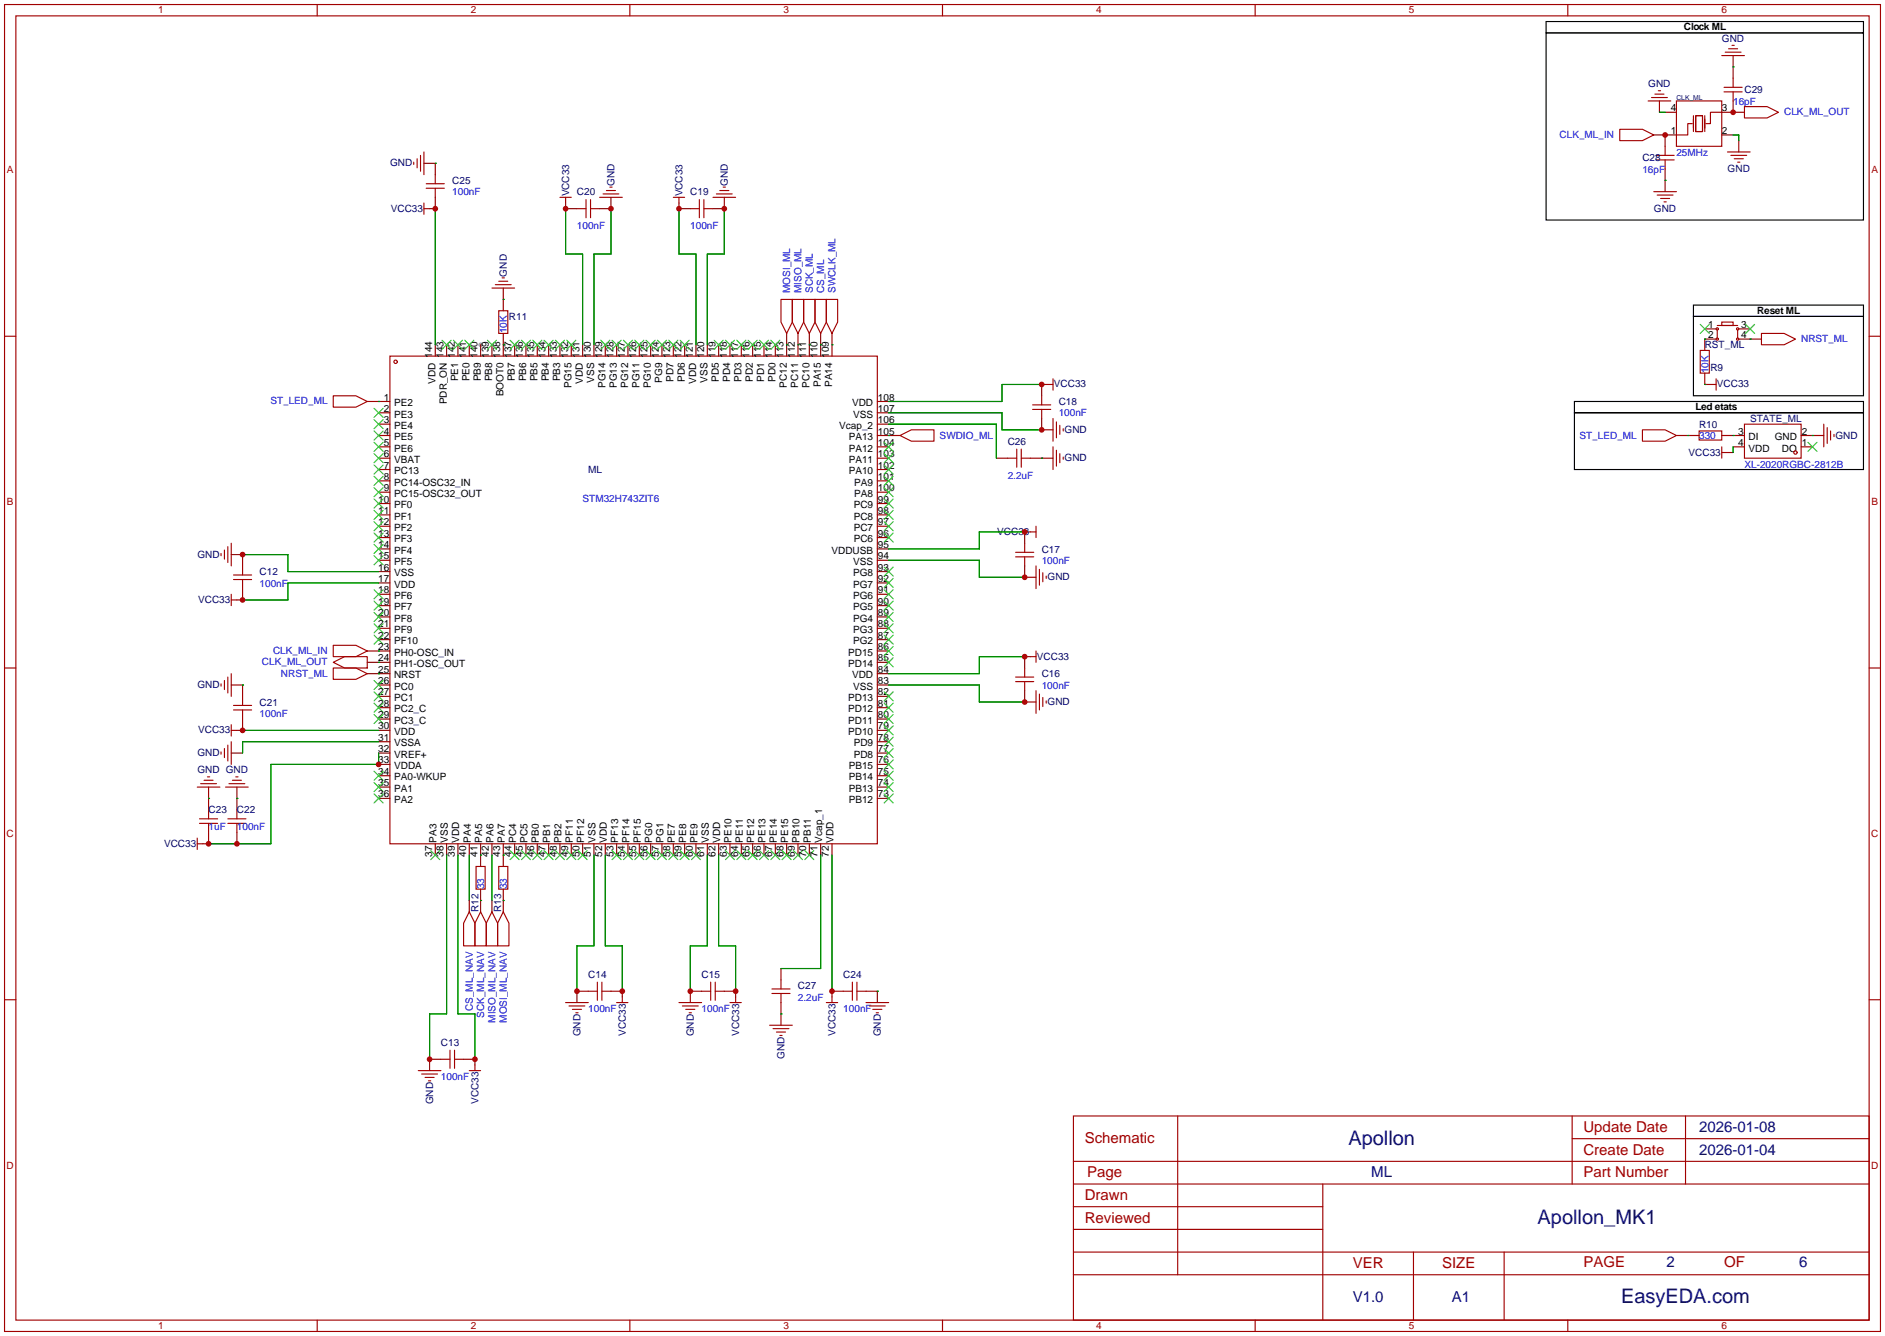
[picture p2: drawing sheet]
<svg xmlns="http://www.w3.org/2000/svg" width="422mm" height="299mm" viewBox="0 0 422 299" stroke-linecap="round" stroke-linejoin="round" font-family="sans-serif">
<circle cx="107.7" cy="77.2" r=".51" fill="#999"/>
<g fill="none" stroke="#a10000" stroke-width=".25">
<path d="M1 1h420.4v297.2h-420.4zM3.6 3.6h415.2v292.1h-415.2zM71.1 1v2.6M141.1 1v2.6M211.2 1v2.6M281.3 1v2.6M351.3 1v2.6M385.8 12.4h5.1M386.3 19.6h4.1M386.6 11.7h3.5M387.3 10.9h2.1M388.1 10.2h.5"/>
<path d="M388.4 17.5v2.1M92.7 36.3v.5M93.5 35.6v2M94.2 34.8v3.6M95 34v5.1M97.5 39.1v2M363 29h5l2.6 1.2-2.6 1.3h-5zM369.3 22.6h5.1M370.1 21.8h3.5M370.8 21.1h2.1M371.1 35.8h4.1M371.1 34.8h4.1"/>
<path d="M371.6 20.3h.5M373.1 32.8v2M373.1 35.8v2M375.7 22.6h10.1v10.2h-10.1zM379.2 27.7h-1v2.5h-2.5M379.5 25.9v3.6M380 25.9h1.5v3.6h-1.5zM382 25.9v3.6M385.8 25.1h-2.5v2.6h-1M386.3 20.6h4.1M387.1 34h5.1M387.9 34.8h3.5"/>
<path d="M388.4 20.6v2M388.6 35.6h2.1M389.4 36.3h.5M390.9 23.9h5.1l2.5 1.2-2.5 1.3h-5.1zM95 46.7h1.3M95 45.5v2.5M95.5 41.1h4.1M95.5 42.2h4.1M97.5 42.2v2M125.5 44.2h2.5M126.7 44.2v1.3M129.3 46.7h2"/>
<path d="M131.3 44.7v4.1M132.3 46.7h2.1M132.3 44.7v4.1M134.4 44.2h5M135.1 43.4h3.6M135.9 42.7h2M136.7 41.9h.5M150.9 44.2h2.5M152.1 44.2v1.3M154.7 46.7h2M156.7 44.7v4.1M157.7 44.7v4.1"/>
<path d="M157.7 46.7h2.1M159.8 44.2h5M160.5 43.4h3.6M161.3 42.7h2M162.1 41.9h.5M370.6 42.9h5.1M371.3 43.7h3.6M372.1 44.5h2M372.9 45.2h.5M1 75.3h2.6M87.4 79.8h109.2v109.2h-109.2zM110.2 64.5h5.1"/>
<path d="M111 63.8h3.6M111.8 69.6h2v5.1h-2zM111.8 63h2M112.5 62.2h.5M175 67.1h2.5v5l-1.2 2.6-1.3-2.6zM177.5 67.1h2.6v5l-1.3 2.6-1.3-2.6zM180.1 67.1h2.5v5l-1.2 2.6-1.3-2.6zM182.6 67.1h2.6v5l-1.3 2.6-1.3-2.6zM185.2 67.1h2.5v5l-1.3 2.6-1.2-2.6zM381 78.5h2v5.1h-2zM384.8 72.9h4.6M384.8 73.9v1.8"/>
<path d="M385.8 72.1h2.6v.8h-2.6zM389.4 73.9v1.8M394.7 74.7h5.1l2.5 1.2-2.5 1.3h-5.1zM418.8 75.3h2.6M74.7 88.6h5.1l2.5 1.3-2.5 1.3h-5.1zM201.7 97.5l2.5-1.2h5.1v2.5h-5.1zM231.4 91.7h4.1M231.4 90.7h4.1M233.4 88.6v2.1M233.4 91.7v2M234.7 86.1h1.3M236 84.8v2.6"/>
<path d="M236 93.7v5.1M236.7 94.5v3.5M237.5 95.2v2.1M238.3 96v.5M368 96.3h5.1l2.6 1.2-2.6 1.3h-5.1zM380.7 96.5h5.1v2.1h-5.1zM383.3 86.1h1.3M384.6 84.8v2.6M390.9 95h12.7v7.6h-12.7zM408.7 95v5.1M409.4 95.8v3.5M410.2 96.5v2.1"/>
<path d="M411 97.3v.5M225.8 102.6h2M227.8 100.6v4M228.9 100.6v4M228.9 102.6h2M230.9 119.1h1.3M232.2 117.9v2.5M236 100.1v5.1M236.7 100.8v3.6M237.5 101.6v2M238.3 102.4v.5M385.8 100.1v2.5"/>
<path d="M385.8 101.3h1.3M49.5 124v.5M50.3 123.2v2M51.1 122.4v3.6M51.8 121.7v5M51.8 133.1v2.5M51.8 134.4h1.3M52.3 128.8h4.1M52.3 129.8h4.1M54.4 126.7v2.1M54.4 129.8v2M227.6 124.7h4"/>
<path d="M227.6 123.7h4M229.6 121.7v2M229.6 124.7v2M232.2 126.7v5.1M232.9 127.5v3.6M233.7 128.3v2M234.4 129v.5M1 149.6h2.6M49.5 153.2v.5M50.3 152.4v2M51.1 151.6v3.6M51.8 150.9v5.1"/>
<path d="M52.3 158h4.1M52.3 159h4.1M54.4 156v2M54.4 159v2M74.7 144.5h5.1l2.5 1.3-2.5 1.3h-5.1zM74.7 148.3l2.5-1.2h5.1v2.5h-5.1zM74.7 149.6h5.1l2.5 1.3-2.5 1.2h-5.1zM227.6 152.7h4M227.6 151.6h4M229.6 149.6v2M229.6 152.7v2M230.9 147.1h1.3"/>
<path d="M232.2 145.8v2.5M232.2 154.7v5.1M232.9 155.4v3.6M233.7 156.2v2M234.4 157v.5M418.8 149.6h2.6M44.2 176.3h5.1M45 175.5h3.5M45.7 174.8h2.1M46.5 174h.5M49.5 168.4v.5M50.3 167.6v2.1"/>
<path d="M50.5 176.3h5.1M51.1 166.9v3.5M51.3 175.5h3.6M51.8 162.3v2.5M51.8 166.1v5.1M51.8 163.6h1.3M52.1 174.8h2M52.8 174h.5M44.2 187.7v2.5M44.2 189h1.3M44.7 184.4h4.1M44.7 183.4h4.1"/>
<path d="M46.7 181.4v2M46.7 184.4v2M51.1 184.4h4M51.1 183.4h4M53.1 181.4v2M53.1 184.4v2M106.7 194.1h2v5h-2zM111.8 194.1h2v5h-2zM105.2 204.2l1.2 2.6v5h-2.5v-5zM107.7 204.2l1.3 2.6v5h-2.6v-5zM110.2 204.2l1.3 2.6v5h-2.5v-5zM112.8 204.2l1.2 2.6v5h-2.5v-5z"/>
<path d="M133.9 220v4M134.9 220v4M159.3 220v4M160.3 220v4M175 219.5v2M191 220v4M192 220v4M1 223.9h2.6M93.7 239.8h5.1M98.8 237.2h2M100.8 235.2v4.1M101.9 237.2h2"/>
<path d="M101.9 235.2v4.1M105.2 239.8h2.5M106.4 238.5v1.3M126.7 224.5h5.1M127.5 225.3h3.6M128.3 226.1h2M129 226.8h.5M131.8 222h2.1M134.9 222h2M138.2 224.5h2.5M139.4 223.3v1.2M152.1 224.5h5.1"/>
<path d="M152.9 225.3h3.6M153.7 226.1h2M154.4 226.8h.5M157.2 222h2.1M160.3 222h2M163.6 224.5h2.5M164.8 223.3v1.2M172.5 229.6h5M173 222.5h4M173 221.5h4M173.2 230.4h3.6M174 231.1h2"/>
<path d="M174.8 231.9h.5M175 222.5v2M185.2 224.5h2.5M186.4 223.3v1.2M189 222h2M192 222h2.1M194.1 224.5h5M194.8 225.3h3.6M195.6 226.1h2M196.3 226.8h.5M418.8 223.9h2.6M94.5 240.5h3.5"/>
<path d="M95.2 241.3h2.1M96 242.1h.5M240.5 249.9h178.3v45.8h-178.3zM263.9 249.9v35.6M352.3 249.9v15.3M352.3 255h66.5M377.7 249.9v15.3M240.5 270.3h55.9M240.5 265.2h178.3M240.5 275.3h55.9M240.5 260.1h178.3M296.4 265.2v30.5"/>
<path d="M71.1 295.7v2.5M141.1 295.7v2.5M211.2 295.7v2.5M240.5 285.5h178.3M240.5 280.4h178.3M281.3 295.7v2.5M316.7 280.4v15.3M337.1 280.4v15.3M351.3 295.7v2.5"/>
<circle cx="384.8" cy="73.7" r=".25"/>
<circle cx="384.8" cy="75.9" r=".25"/>
<circle cx="389.4" cy="73.7" r=".25"/>
<circle cx="389.4" cy="75.9" r=".25"/>
<circle cx="88.6" cy="81" r=".38"/>
<circle cx="402.3" cy="101.3" r=".38"/>
</g>
<g fill="none" stroke="#870000" stroke-width=".25">
<path d="M388.4 12.4v5.1M95 36.6h2.5v2.5M370.6 30.2h5.1M371.9 22.6v2.5M373.1 25.1h2.6M373.1 30.2v2.6M373.1 37.8v5.1M385.8 25.1h5.1M385.8 30.2h2.6M388.4 22.6v2.5M389.6 31.5v2.5M97.5 44.2v2.5h-1.2"/>
<path d="M126.7 45.5v1.2h2.6M136.9 44.2v2.5h-2.5M152.1 45.5v1.2h2.6M162.3 44.2v2.5h-2.5M97.5 77.2v2.6M100.1 77.2v2.6M102.6 77.2v2.6M105.2 77.2v2.6M107.7 77.2v2.6M110.2 77.2v2.6M112.8 64.5v5.1M112.8 74.7v5.1"/>
<path d="M115.3 77.2v2.6M117.9 77.2v2.6M120.4 77.2v2.6M122.9 77.2v2.6M125.5 77.2v2.6M128 77.2v2.6M130.6 77.2v2.6M133.1 77.2v2.6M135.6 77.2v2.6M138.2 77.2v2.6M140.7 77.2v2.6M143.3 77.2v2.6"/>
<path d="M145.8 77.2v2.6M148.3 77.2v2.6M150.9 77.2v2.6M153.4 77.2v2.6M156 77.2v2.6M158.5 77.2v2.6M161 77.2v2.6M163.6 77.2v2.6M166.1 77.2v2.6M168.7 77.2v2.6M171.2 77.2v2.6M173.7 77.2v2.6"/>
<path d="M176.3 74.7v5.1M178.8 74.7v5.1M181.4 74.7v5.1M183.9 74.7v5.1M186.4 74.7v5.1M382 73.7h2.6M384.6 75.9h-2.6v2.6M389.6 75.9h5.1M389.6 73.7h2.6M82.3 89.9h5.1M84.8 92.5h2.6M84.8 95h2.6"/>
<path d="M84.8 97.5h2.6M196.6 89.9h2.5M196.6 92.5h2.5M196.6 95h2.5M196.6 97.5h5.1M233.4 93.7v2.6h2.6M234.7 86.1h-1.3v2.5M375.7 97.5h5M382 83.6v2.5h1.3M385.8 97.5h5.1M403.6 97.5h5.1M84.8 100.1h2.6"/>
<path d="M84.8 102.6h2.6M84.8 105.2h2.6M84.8 107.7h2.6M84.8 110.2h2.6M84.8 112.8h2.6M84.8 115.3h2.6M84.8 117.9h2.6M196.6 100.1h2.5M196.6 102.6h2.5M196.6 105.2h2.5M196.6 107.7h2.5M196.6 110.2h2.5"/>
<path d="M196.6 112.8h2.5M196.6 115.3h2.5M196.6 117.9h2.5M223.3 102.6h2.5M230.9 102.6h5.1M230.9 119.1h-1.3v2.6M387.1 101.3h1.3M388.4 100.1h2.5M403.6 100.1h2.5M51.8 124.2h2.6v2.5M54.4 131.8v2.6h-1.3M84.8 120.4h2.6"/>
<path d="M84.8 122.9h2.6M84.8 125.5h2.6M84.8 128h2.6M84.8 130.6h2.6M84.8 133.1h2.6M84.8 135.6h2.6M84.8 138.2h2.6M196.6 120.4h2.5M196.6 122.9h2.5M196.6 125.5h2.5M196.6 128h2.5M196.6 130.6h2.5"/>
<path d="M196.6 133.1h2.5M196.6 135.6h2.5M196.6 138.2h2.5M229.6 126.7v2.6h2.6M51.8 153.4h2.6v2.6M82.3 145.8h5.1M82.3 148.3h5.1M82.3 150.9h5.1M84.8 140.7h2.6M84.8 143.3h2.6M84.8 153.4h2.6M84.8 156h2.6"/>
<path d="M84.8 158.5h2.6M196.6 140.7h2.5M196.6 143.3h2.5M196.6 145.8h2.5M196.6 148.3h2.5M196.6 150.9h2.5M196.6 153.4h2.5M196.6 156h2.5M196.6 158.5h2.5M229.6 154.7v2.5h2.6M230.9 147.1h-1.3v2.5M46.7 176.3v5.1"/>
<path d="M51.8 168.7h2.6M53.1 176.3v5.1M54.4 161v2.6h-1.3M84.8 161h2.6M84.8 163.6h2.6M84.8 166.1h2.6M84.8 168.7h2.6M84.8 171.2h2.6M84.8 173.7h2.6M84.8 176.3h2.6M84.8 178.8h2.6M196.6 161h2.5"/>
<path d="M196.6 163.6h2.5M196.6 166.1h2.5M196.6 168.7h2.5M196.6 171.2h2.5M196.6 173.7h2.5M196.6 176.3h2.5M196.6 178.8h2.5M46.7 186.4v2.6h-1.2M53.1 186.4v2.6M97.5 189v2.5M100.1 189v2.5M102.6 189v2.5"/>
<path d="M105.2 189v2.5M107.7 189v5.1M107.7 199.1v5.1M110.2 189v2.5M112.8 189v5.1M112.8 199.1v5.1M115.3 189v2.5M117.9 189v2.5M120.4 189v2.5M122.9 189v2.5M125.5 189v2.5M128 189v2.5"/>
<path d="M130.6 189v2.5M133.1 189v2.5M135.6 189v2.5M138.2 189v2.5M140.7 189v2.5M143.3 189v2.5M145.8 189v2.5M148.3 189v2.5M150.9 189v2.5M153.4 189v2.5M156 189v2.5M158.5 189v2.5"/>
<path d="M161 189v2.5M163.6 189v2.5M166.1 189v2.5M168.7 189v2.5M171.2 189v2.5M173.7 189v2.5M176.3 189v2.5M178.8 189v2.5M181.4 189v2.5M183.9 189v2.5M186.4 189v2.5M105.2 201.7v2.5"/>
<path d="M110.2 201.7v2.5M175 216.9v2.6M98.8 237.2h-2.5v2.6M103.9 237.2h2.5v1.3M131.8 222h-2.5v2.5M136.9 222h2.5v1.3M157.2 222h-2.5v2.5M162.3 222h2.5v1.3M175 224.5v5.1M189 222h-2.6v1.3M194.1 222h2.5v2.5"/>
</g>
<g fill="none" stroke="#3c3" stroke-width=".25">
<path d="M99.1 76.2l2 2M101.1 76.2l-2 2M101.6 76.2l2 2M103.6 76.2l-2 2M104.1 76.2l2.1 2M106.2 76.2l-2.1 2M109.2 76.2l2.1 2M111.3 76.2l-2.1 2M114.3 76.2l2 2M116.3 76.2l-2 2M116.8 76.2l2.1 2M118.9 76.2l-2.1 2"/>
<path d="M119.4 76.2l2 2M121.4 76.2l-2 2M121.9 76.2l2.1 2M124 76.2l-2.1 2M124.5 76.2l2 2M126.5 76.2l-2 2M127 76.2l2 2M129 76.2l-2 2M134.6 76.2l2.1 2M136.7 76.2l-2.1 2M137.2 76.2l2 2M139.2 76.2l-2 2"/>
<path d="M139.7 76.2l2 2M141.7 76.2l-2 2M142.2 76.2l2.1 2M144.3 76.2l-2.1 2M144.8 76.2l2 2M146.8 76.2l-2 2M147.3 76.2l2.1 2M149.4 76.2l-2.1 2M149.9 76.2l2 2M151.9 76.2l-2 2M152.4 76.2l2 2M154.4 76.2l-2 2"/>
<path d="M160 76.2l2.1 2M162.1 76.2l-2.1 2M162.6 76.2l2 2M164.6 76.2l-2 2M165.1 76.2l2 2M167.1 76.2l-2 2M167.6 76.2l2.1 2M169.7 76.2l-2.1 2M170.2 76.2l2 2M172.2 76.2l-2 2M172.7 76.2l2.1 2M174.8 76.2l-2.1 2"/>
<path d="M381 72.6l2 2.1M383 72.6l-2 2.1M391.2 72.6l2 2.1M393.2 72.6l-2 2.1M83.8 91.4l2.1 2.1M83.8 94l2.1 2M83.8 96.5l2.1 2.1M83.8 99.1l2.1 2M85.9 91.4l-2.1 2.1M85.9 94l-2.1 2M85.9 96.5l-2.1 2.1M85.9 99.1l-2.1 2"/>
<path d="M198.1 99.1l2.1 2M200.2 99.1l-2.1 2M405.1 99.1l2.1 2M407.2 99.1l-2.1 2M83.8 101.6l2.1 2M83.8 104.1l2.1 2.1M83.8 106.7l2.1 2M83.8 109.2l2.1 2.1M83.8 111.8l2.1 2M83.8 114.3l2.1 2M83.8 116.8l2.1 2.1M83.8 119.4l2.1 2"/>
<path d="M85.9 101.6l-2.1 2M85.9 104.1l-2.1 2.1M85.9 106.7l-2.1 2M85.9 109.2l-2.1 2.1M85.9 111.8l-2.1 2M85.9 114.3l-2.1 2M85.9 116.8l-2.1 2.1M85.9 119.4l-2.1 2M198.1 119.4l2.1 2M198.1 116.8l2.1 2.1M198.1 114.3l2.1 2M198.1 111.8l2.1 2"/>
<path d="M198.1 109.2l2.1 2.1M198.1 106.7l2.1 2M198.1 104.1l2.1 2.1M198.1 101.6l2.1 2M200.2 106.7l-2.1 2M200.2 109.2l-2.1 2.1M200.2 111.8l-2.1 2M200.2 114.3l-2.1 2M200.2 116.8l-2.1 2.1M200.2 119.4l-2.1 2M200.2 104.1l-2.1 2.1M200.2 101.6l-2.1 2"/>
<path d="M83.8 121.9l2.1 2.1M83.8 124.5l2.1 2M83.8 132.1l2.1 2M83.8 134.6l2.1 2.1M83.8 137.2l2.1 2M83.8 139.7l2.1 2M85.9 121.9l-2.1 2.1M85.9 124.5l-2.1 2M85.9 132.1l-2.1 2M85.9 134.6l-2.1 2.1M85.9 137.2l-2.1 2M85.9 139.7l-2.1 2"/>
<path d="M198.1 139.7l2.1 2M198.1 137.2l2.1 2M198.1 134.6l2.1 2.1M198.1 132.1l2.1 2M198.1 129.5l2.1 2.1M198.1 127l2.1 2M200.2 139.7l-2.1 2M200.2 137.2l-2.1 2M200.2 134.6l-2.1 2.1M200.2 132.1l-2.1 2M200.2 129.5l-2.1 2.1M200.2 127l-2.1 2"/>
<path d="M83.8 142.2l2.1 2.1M83.8 152.4l2.1 2M83.8 154.9l2.1 2.1M83.8 157.5l2.1 2M85.9 142.2l-2.1 2.1M85.9 152.4l-2.1 2M85.9 154.9l-2.1 2.1M85.9 157.5l-2.1 2M198.1 157.5l2.1 2M198.1 154.9l2.1 2.1M198.1 147.3l2.1 2.1M198.1 144.8l2.1 2"/>
<path d="M198.1 142.2l2.1 2.1M200.2 142.2l-2.1 2.1M200.2 144.8l-2.1 2M200.2 147.3l-2.1 2.1M200.2 154.9l-2.1 2.1M200.2 157.5l-2.1 2M83.8 160l2.1 2.1M83.8 172.7l2.1 2.1M83.8 175.3l2.1 2M83.8 177.8l2.1 2M85.9 160l-2.1 2.1M85.9 172.7l-2.1 2.1"/>
<path d="M85.9 175.3l-2.1 2M85.9 177.8l-2.1 2M198.1 177.8l2.1 2M198.1 175.3l2.1 2M198.1 172.7l2.1 2.1M198.1 170.2l2.1 2M198.1 167.6l2.1 2.1M198.1 165.1l2.1 2M198.1 162.6l2.1 2M198.1 160l2.1 2.1M200.2 160l-2.1 2.1M200.2 162.6l-2.1 2"/>
<path d="M200.2 165.1l-2.1 2M200.2 167.6l-2.1 2.1M200.2 170.2l-2.1 2M200.2 172.7l-2.1 2.1M200.2 177.8l-2.1 2M200.2 175.3l-2.1 2M96.5 190.5l2.1 2M98.6 190.5l-2.1 2M114.3 190.5l2 2M116.3 190.5l-2 2M116.8 190.5l2.1 2M118.9 190.5l-2.1 2"/>
<path d="M119.4 190.5l2 2M121.4 190.5l-2 2M121.9 190.5l2.1 2M124 190.5l-2.1 2M124.5 190.5l2 2M126.5 190.5l-2 2M127 190.5l2 2M129 190.5l-2 2M129.5 190.5l2.1 2M131.6 190.5l-2.1 2M137.2 190.5l2 2M139.2 190.5l-2 2"/>
<path d="M139.7 190.5l2 2M141.7 190.5l-2 2M142.2 190.5l2.1 2M144.3 190.5l-2.1 2M144.8 190.5l2 2M146.8 190.5l-2 2M147.3 190.5l2.1 2M149.4 190.5l-2.1 2M149.9 190.5l2 2M151.9 190.5l-2 2M152.4 190.5l2 2M154.4 190.5l-2 2"/>
<path d="M154.9 190.5l2.1 2M157 190.5l-2.1 2M162.6 190.5l2 2M164.6 190.5l-2 2M165.1 190.5l2 2M167.1 190.5l-2 2M167.6 190.5l2.1 2M169.7 190.5l-2.1 2M170.2 190.5l2 2M172.2 190.5l-2 2M172.7 190.5l2.1 2M174.8 190.5l-2.1 2"/>
<path d="M175.3 190.5l2 2M177.3 190.5l-2 2M177.8 190.5l2 2M179.8 190.5l-2 2M180.3 190.5l2.1 2M182.4 190.5l-2.1 2"/>
</g>
<g fill="none" stroke="#008700" stroke-width=".25">
<path d="M388.4 15h.1M97.5 36.6h.1M371.9 25.1h1.2M373.1 30.2h.1M388.4 25.1h.1M388.4 30.2h1.2v1.3M97.5 46.7v30.5M126.7 46.7v10.2h3.9v20.3M136.9 46.7v10.2h-3.8v20.3M152.1 46.7v10.2h3.9v20.3M162.3 46.7v10.2h-3.8v20.3M373.1 40.4h.1"/>
<path d="M112.8 77.2h.1M112.8 67.1h.1M176.3 77.2h.1M178.8 77.2h.1M181.4 77.2h.1M183.9 77.2h.1M186.4 77.2h.1M382 75.9h.1M392.2 75.9h.1M84.8 89.9h.1M199.1 97.5h.1M199.1 92.5h25.4v3.8h8.9"/>
<path d="M199.1 95h24.2v7.6M233.4 86.1h-8.9v3.8h-25.4M378.2 97.5h.1M382 86.1h.1M388.4 97.5h.1M406.1 97.5h.1M229.6 119.1h-10.1v3.8h-20.4M233.4 102.6h.1M388.4 100.1v1.2M54.4 124.2h10.1v3.8h20.3M84.8 130.6h-20.3v3.8h-10.1M199.1 125.5h20.4v3.8h10.1"/>
<path d="M54.4 153.4h.1M84.8 145.8h.1M84.8 148.3h.1M84.8 150.9h.1M199.1 153.4h20.4v3.8h10.1M229.6 147.1h-10.1v3.8h-20.4M46.7 178.8h.1M53.1 178.8h.1M54.4 163.6h30.4M84.8 166.1h-30.4v2.6M84.8 168.7v2.5h-24.1v17.8h-14M100.1 191.5v35.6h-3.8v10.1"/>
<path d="M102.6 191.5v35.6h3.8v10.1M105.2 191.5v10.2M107.7 191.5h.1M110.2 191.5v10.2M112.8 191.5h.1M133.1 191.5v20.3h-3.8v10.2M135.6 191.5v20.3h3.8v10.2M158.5 191.5v20.3h-3.8v10.2M161 191.5v20.3h3.8v10.2M183.9 191.5v25.4h-8.9M186.4 191.5v30.5M107.7 201.7h.1"/>
<path d="M112.8 201.7h.1M175 227.1h.1M196.6 222h.1"/>
</g>
<path d="M346.5 7.4h71.1v41.9h-71.1zM346.5 4.8h71.1v2.6h-71.1zM379.5 70.9h38.1v17.7h-38.1zM379.5 68.3h38.1v2.6h-38.1zM352.8 92.5h64.8v12.7h-64.8zM352.8 89.9h64.8v2.6h-64.8z" fill="none" stroke="#000" stroke-width=".25"/>
<g fill="#c00">
<circle cx="54.4" cy="124.2" r=".63"/>
<circle cx="54.4" cy="134.4" r=".63"/>
<circle cx="96.3" cy="237.2" r=".63"/>
<circle cx="106.4" cy="237.2" r=".63"/>
<circle cx="129.3" cy="222" r=".63"/>
<circle cx="139.4" cy="222" r=".63"/>
<circle cx="154.7" cy="222" r=".63"/>
<circle cx="164.8" cy="222" r=".63"/>
<circle cx="229.6" cy="157.2" r=".63"/>
<circle cx="229.6" cy="147.1" r=".63"/>
<circle cx="229.6" cy="129.3" r=".63"/>
<circle cx="229.6" cy="119.1" r=".63"/>
<circle cx="233.4" cy="96.3" r=".63"/>
<circle cx="233.4" cy="86.1" r=".63"/>
<circle cx="162.3" cy="46.7" r=".63"/>
<circle cx="152.1" cy="46.7" r=".63"/>
<circle cx="136.9" cy="46.7" r=".63"/>
<circle cx="126.7" cy="46.7" r=".63"/>
<circle cx="54.4" cy="163.6" r=".63"/>
<circle cx="53.1" cy="189" r=".63"/>
<circle cx="46.7" cy="189" r=".63"/>
<circle cx="84.8" cy="171.2" r=".63"/>
<circle cx="186.4" cy="222" r=".63"/>
<circle cx="97.5" cy="46.7" r=".63"/>
<circle cx="373.1" cy="30.2" r=".63"/>
<circle cx="388.4" cy="25.1" r=".63"/>
</g>
<g font-size="4.5" fill="#000080">
<text x="302.2" y="256.4">Apollon</text>
<text x="344.6" y="274.1">Apollon_MK1</text>
<text x="363.3" y="291.9">EasyEDA.com</text>
</g>
<g font-size="3.4" fill="#a00000">
<text x="243.1" y="256">Schematic</text>
<text x="354.8" y="253.5">Update Date</text>
<text x="243.6" y="263.6">Page</text>
<text x="354.8" y="258.6">Create Date</text>
<text x="354.8" y="263.6">Part Number</text>
<text x="243.1" y="268.7">Drawn</text>
<text x="243.1" y="273.8">Reviewed</text>
<text x="303.1" y="284">VER</text>
<text x="323.2" y="284">SIZE</text>
<text x="354.8" y="283.7">PAGE</text>
<text x="386.3" y="283.7">OF</text>
</g>
<g font-size="3.4" fill="#000080">
<text x="380.7" y="253.5">2026-01-08</text>
<text x="307.3" y="263.6">ML</text>
<text x="380.7" y="258.6">2026-01-04</text>
<text x="373.5" y="283.7">2</text>
<text x="403.2" y="283.7">6</text>
<text x="303.1" y="291.6">V1.0</text>
<text x="325.3" y="291.6">A1</text>
</g>
<g font-size="2.2" fill="#a00000">
<text x="35.4" y="3">1</text>
<text x="105.5" y="3">2</text>
<text x="175.5" y="3">3</text>
<text x="245.6" y="3">4</text>
<text x="315.7" y="3">5</text>
<text x="385.7" y="3">6</text>
<text x="1.5" y="38.8">A</text>
<text x="419.4" y="38.8">A</text>
<text x="1.5" y="113.1">B</text>
<text x="419.4" y="113.1">B</text>
<text x="1.5" y="187.4">C</text>
<text x="419.3" y="187.4">C</text>
<text x="1.5" y="261.7">D</text>
<text x="419.3" y="261.7">D</text>
<text x="35.4" y="297.6">1</text>
<text x="105.5" y="297.6">2</text>
<text x="175.5" y="297.6">3</text>
<text x="245.6" y="297.6">4</text>
<text x="315.7" y="297.6">5</text>
<text x="385.7" y="297.6">6</text>
</g>
<g font-size="2.2">
<text x="377.3" y="6.8">Clock ML</text>
<text x="374.4" y="24.9">4</text>
<text x="385.8" y="24.9">3</text>
<text x="374.4" y="30">1</text>
<text x="385.8" y="30">2</text>
<text x="393.7" y="70.3">Reset ML</text>
<text x="382.8" y="75.8">2</text>
<text x="382.8" y="73.5">1</text>
<text x="390.1" y="75.8">4</text>
<text x="390.1" y="73.5">3</text>
<text x="96.8" y="80.1" transform="rotate(-90 96.8 80.1)">144</text>
<text x="99.4" y="80.1" transform="rotate(-90 99.4 80.1)">143</text>
<text x="101.9" y="80.1" transform="rotate(-90 101.9 80.1)">142</text>
<text x="104.5" y="80.1" transform="rotate(-90 104.5 80.1)">141</text>
<text x="107" y="80.1" transform="rotate(-90 107 80.1)">140</text>
<text x="109.5" y="80.1" transform="rotate(-90 109.5 80.1)">139</text>
<text x="112.1" y="80.1" transform="rotate(-90 112.1 80.1)">138</text>
<text x="114.6" y="80.1" transform="rotate(-90 114.6 80.1)">137</text>
<text x="117.2" y="80.1" transform="rotate(-90 117.2 80.1)">136</text>
<text x="119.7" y="80.1" transform="rotate(-90 119.7 80.1)">135</text>
<text x="122.2" y="80.1" transform="rotate(-90 122.2 80.1)">134</text>
<text x="124.8" y="80.1" transform="rotate(-90 124.8 80.1)">133</text>
<text x="127.3" y="80.1" transform="rotate(-90 127.3 80.1)">132</text>
<text x="129.9" y="80.1" transform="rotate(-90 129.9 80.1)">131</text>
<text x="132.4" y="80.1" transform="rotate(-90 132.4 80.1)">130</text>
<text x="134.9" y="80.1" transform="rotate(-90 134.9 80.1)">129</text>
<text x="137.5" y="80.1" transform="rotate(-90 137.5 80.1)">128</text>
<text x="140" y="80.1" transform="rotate(-90 140 80.1)">127</text>
<text x="142.6" y="80.1" transform="rotate(-90 142.6 80.1)">126</text>
<text x="145.1" y="80.1" transform="rotate(-90 145.1 80.1)">125</text>
<text x="147.6" y="80.1" transform="rotate(-90 147.6 80.1)">124</text>
<text x="150.2" y="80.1" transform="rotate(-90 150.2 80.1)">123</text>
<text x="152.7" y="80.1" transform="rotate(-90 152.7 80.1)">122</text>
<text x="155.3" y="80.1" transform="rotate(-90 155.3 80.1)">121</text>
<text x="157.8" y="80.1" transform="rotate(-90 157.8 80.1)">120</text>
<text x="160.3" y="80.1" transform="rotate(-90 160.3 80.1)">119</text>
<text x="162.9" y="80.1" transform="rotate(-90 162.9 80.1)">118</text>
<text x="165.4" y="80.1" transform="rotate(-90 165.4 80.1)">117</text>
<text x="168" y="80.1" transform="rotate(-90 168 80.1)">116</text>
<text x="170.5" y="80.1" transform="rotate(-90 170.5 80.1)">115</text>
<text x="173" y="80.1" transform="rotate(-90 173 80.1)">114</text>
<text x="175.6" y="80.1" transform="rotate(-90 175.6 80.1)">113</text>
<text x="178.1" y="80.1" transform="rotate(-90 178.1 80.1)">112</text>
<text x="180.7" y="80.1" transform="rotate(-90 180.7 80.1)">111</text>
<text x="183.2" y="80.1" transform="rotate(-90 183.2 80.1)">110</text>
<text x="185.7" y="80.1" transform="rotate(-90 185.7 80.1)">109</text>
<text x="86" y="89.7">1</text>
<text x="97.6" y="85.9" transform="rotate(-90 97.6 85.9)">VDD</text>
<text x="102.7" y="85.4" transform="rotate(-90 102.7 85.4)">PE1</text>
<text x="105.2" y="85.4" transform="rotate(-90 105.2 85.4)">PE0</text>
<text x="107.8" y="85.4" transform="rotate(-90 107.8 85.4)">PB9</text>
<text x="110.3" y="85.4" transform="rotate(-90 110.3 85.4)">PB8</text>
<text x="112.8" y="88.8" transform="rotate(-90 112.8 88.8)">BOOT0</text>
<text x="115.4" y="85.4" transform="rotate(-90 115.4 85.4)">PB7</text>
<text x="117.9" y="85.4" transform="rotate(-90 117.9 85.4)">PB6</text>
<text x="120.5" y="85.4" transform="rotate(-90 120.5 85.4)">PB5</text>
<text x="123" y="85.4" transform="rotate(-90 123 85.4)">PB4</text>
<text x="125.5" y="85.4" transform="rotate(-90 125.5 85.4)">PB3</text>
<text x="128.1" y="86.9" transform="rotate(-90 128.1 86.9)">PG15</text>
<text x="130.6" y="85.9" transform="rotate(-90 130.6 85.9)">VDD</text>
<text x="133.2" y="85.7" transform="rotate(-90 133.2 85.7)">VSS</text>
<text x="135.7" y="86.9" transform="rotate(-90 135.7 86.9)">PG14</text>
<text x="138.2" y="86.9" transform="rotate(-90 138.2 86.9)">PG13</text>
<text x="140.8" y="86.9" transform="rotate(-90 140.8 86.9)">PG12</text>
<text x="143.3" y="86.9" transform="rotate(-90 143.3 86.9)">PG11</text>
<text x="145.9" y="86.9" transform="rotate(-90 145.9 86.9)">PG10</text>
<text x="148.4" y="85.7" transform="rotate(-90 148.4 85.7)">PG9</text>
<text x="150.9" y="85.5" transform="rotate(-90 150.9 85.5)">PD7</text>
<text x="153.5" y="85.5" transform="rotate(-90 153.5 85.5)">PD6</text>
<text x="156" y="85.9" transform="rotate(-90 156 85.9)">VDD</text>
<text x="158.6" y="85.7" transform="rotate(-90 158.6 85.7)">VSS</text>
<text x="161.1" y="85.5" transform="rotate(-90 161.1 85.5)">PD5</text>
<text x="163.6" y="85.5" transform="rotate(-90 163.6 85.5)">PD4</text>
<text x="166.2" y="85.5" transform="rotate(-90 166.2 85.5)">PD3</text>
<text x="168.7" y="85.5" transform="rotate(-90 168.7 85.5)">PD2</text>
<text x="171.3" y="85.5" transform="rotate(-90 171.3 85.5)">PD1</text>
<text x="173.8" y="85.5" transform="rotate(-90 173.8 85.5)">PD0</text>
<text x="176.3" y="86.8" transform="rotate(-90 176.3 86.8)">PC12</text>
<text x="178.9" y="86.8" transform="rotate(-90 178.9 86.8)">PC11</text>
<text x="181.4" y="86.8" transform="rotate(-90 181.4 86.8)">PC10</text>
<text x="184" y="86.7" transform="rotate(-90 184 86.7)">PA15</text>
<text x="186.5" y="86.7" transform="rotate(-90 186.5 86.7)">PA14</text>
<text x="196.7" y="89.7">108</text>
<text x="86" y="92.2">2</text>
<text x="86" y="94.8">3</text>
<text x="88.3" y="91">PE2</text>
<text x="88.3" y="93.5">PE3</text>
<text x="100.1" y="90.5" transform="rotate(-90 100.1 90.5)">PDR_ON</text>
<text x="190.9" y="91">VDD</text>
<text x="191.2" y="93.5">VSS</text>
<text x="196.7" y="94.8">106</text>
<text x="196.7" y="92.2">107</text>
<text x="379.9" y="91.9">Led etats</text>
<text x="86" y="97.3">4</text>
<text x="86" y="99.9">5</text>
<text x="88.3" y="96.1">PE4</text>
<text x="88.3" y="98.6">PE5</text>
<text x="88.3" y="101.1">PE6</text>
<text x="188.1" y="96.1">Vcap_2</text>
<text x="190.2" y="101.1">PA12</text>
<text x="190.2" y="98.6">PA13</text>
<text x="196.7" y="99.9">104</text>
<text x="196.7" y="97.3">105</text>
<text x="389.5" y="97.3">3</text>
<text x="389.5" y="99.9">4</text>
<text x="391.8" y="98.6">DI</text>
<text x="391.8" y="101.1">VDD</text>
<text x="397.7" y="98.6">GND</text>
<text x="399.3" y="101.1">DO</text>
<text x="403.7" y="99.9">1</text>
<text x="403.7" y="97.3">2</text>
<text x="86" y="102.4">6</text>
<text x="86" y="104.9">7</text>
<text x="86" y="107.5">8</text>
<text x="88.3" y="103.7">VBAT</text>
<text x="88.3" y="106.2">PC13</text>
<text x="190.2" y="106.2">PA10</text>
<text x="190.2" y="103.7">PA11</text>
<text x="196.7" y="107.5">101</text>
<text x="196.7" y="104.9">102</text>
<text x="196.7" y="102.4">103</text>
<text x="84.8" y="112.6">10</text>
<text x="86" y="110">9</text>
<text x="88.3" y="108.8">PC14-OSC32_IN</text>
<text x="88.3" y="111.3">PC15-OSC32_OUT</text>
<text x="88.3" y="113.8">PF0</text>
<text x="191.3" y="113.8">PC9</text>
<text x="191.4" y="111.3">PA8</text>
<text x="191.4" y="108.8">PA9</text>
<text x="196.7" y="112.6">99</text>
<text x="196.7" y="110">100</text>
<text x="84.8" y="115.1">11</text>
<text x="84.8" y="117.6">12</text>
<text x="88.3" y="116.4">PF1</text>
<text x="88.3" y="118.9">PF2</text>
<text x="191.3" y="118.9">PC7</text>
<text x="191.3" y="116.4">PC8</text>
<text x="196.7" y="117.6">97</text>
<text x="196.7" y="115.1">98</text>
<text x="84.8" y="120.2">13</text>
<text x="84.8" y="122.7">14</text>
<text x="84.8" y="125.3">15</text>
<text x="88.3" y="121.5">PF3</text>
<text x="88.3" y="124">PF4</text>
<text x="186.3" y="124">VDDUSB</text>
<text x="191.3" y="121.5">PC6</text>
<text x="196.7" y="125.3">94</text>
<text x="196.7" y="122.7">95</text>
<text x="196.7" y="120.2">96</text>
<text x="84.8" y="127.8">16</text>
<text x="84.8" y="130.3">17</text>
<text x="88.3" y="126.5">PF5</text>
<text x="88.3" y="129.1">VSS</text>
<text x="88.3" y="131.6">VDD</text>
<text x="191.2" y="131.6">PG7</text>
<text x="191.2" y="129.1">PG8</text>
<text x="191.2" y="126.5">VSS</text>
<text x="196.7" y="130.3">92</text>
<text x="196.7" y="127.8">93</text>
<text x="84.8" y="132.9">18</text>
<text x="84.8" y="135.4">19</text>
<text x="84.8" y="138">20</text>
<text x="88.3" y="134.2">PF6</text>
<text x="88.3" y="136.7">PF7</text>
<text x="191.2" y="136.7">PG5</text>
<text x="191.2" y="134.2">PG6</text>
<text x="196.7" y="138">89</text>
<text x="196.7" y="135.4">90</text>
<text x="196.7" y="132.9">91</text>
<text x="84.8" y="140.5">21</text>
<text x="84.8" y="143">22</text>
<text x="88.3" y="139.2">PF8</text>
<text x="88.3" y="141.8">PF9</text>
<text x="191.2" y="141.8">PG3</text>
<text x="191.2" y="139.2">PG4</text>
<text x="196.7" y="143">87</text>
<text x="196.7" y="140.5">88</text>
<text x="84.8" y="145.6">23</text>
<text x="84.8" y="148.1">24</text>
<text x="88.3" y="144.3">PF10</text>
<text x="88.3" y="146.9">PH0-OSC_IN</text>
<text x="88.3" y="149.4">PH1-OSC_OUT</text>
<text x="190.1" y="149.4">PD14</text>
<text x="190.1" y="146.9">PD15</text>
<text x="191.2" y="144.3">PG2</text>
<text x="196.7" y="148.1">85</text>
<text x="196.7" y="145.6">86</text>
<text x="84.8" y="150.7">25</text>
<text x="84.8" y="153.2">26</text>
<text x="84.8" y="155.7">27</text>
<text x="88.3" y="151.9">NRST</text>
<text x="88.3" y="154.5">PC0</text>
<text x="190.9" y="151.9">VDD</text>
<text x="191.2" y="154.5">VSS</text>
<text x="196.7" y="155.7">82</text>
<text x="196.7" y="153.2">83</text>
<text x="196.7" y="150.7">84</text>
<text x="84.8" y="158.3">28</text>
<text x="84.8" y="160.8">29</text>
<text x="88.3" y="157">PC1</text>
<text x="88.3" y="159.6">PC2_C</text>
<text x="190.1" y="159.6">PD12</text>
<text x="190.1" y="157">PD13</text>
<text x="196.7" y="160.8">80</text>
<text x="196.7" y="158.3">81</text>
<text x="84.8" y="163.4">30</text>
<text x="84.8" y="165.9">31</text>
<text x="88.3" y="162.1">PC3_C</text>
<text x="88.3" y="164.6">VDD</text>
<text x="88.3" y="167.2">VSSA</text>
<text x="190.1" y="164.6">PD10</text>
<text x="190.1" y="162.1">PD11</text>
<text x="191.3" y="167.2">PD9</text>
<text x="196.7" y="165.9">78</text>
<text x="196.7" y="163.4">79</text>
<text x="84.8" y="168.4">32</text>
<text x="84.8" y="171">33</text>
<text x="84.8" y="173.5">34</text>
<text x="88.3" y="169.7">VREF+</text>
<text x="88.3" y="172.3">VDDA</text>
<text x="190.2" y="172.3">PB15</text>
<text x="191.3" y="169.7">PD8</text>
<text x="196.7" y="173.5">75</text>
<text x="196.7" y="171">76</text>
<text x="196.7" y="168.4">77</text>
<text x="84.8" y="176.1">35</text>
<text x="84.8" y="178.6">36</text>
<text x="88.3" y="174.8">PA0-WKUP</text>
<text x="88.3" y="177.3">PA1</text>
<text x="88.3" y="179.9">PA2</text>
<text x="190.2" y="179.9">PB12</text>
<text x="190.2" y="177.3">PB13</text>
<text x="190.2" y="174.8">PB14</text>
<text x="196.7" y="178.6">73</text>
<text x="196.7" y="176.1">74</text>
<text x="96.8" y="191.8" transform="rotate(-90 96.8 191.8)">37</text>
<text x="97.8" y="188.7" transform="rotate(-90 97.8 188.7)">PA3</text>
<text x="99.4" y="191.8" transform="rotate(-90 99.4 191.8)">38</text>
<text x="100.4" y="188.7" transform="rotate(-90 100.4 188.7)">VSS</text>
<text x="101.9" y="191.8" transform="rotate(-90 101.9 191.8)">39</text>
<text x="102.9" y="188.7" transform="rotate(-90 102.9 188.7)">VDD</text>
<text x="104.5" y="191.8" transform="rotate(-90 104.5 191.8)">40</text>
<text x="105.5" y="188.7" transform="rotate(-90 105.5 188.7)">PA4</text>
<text x="107" y="191.8" transform="rotate(-90 107 191.8)">41</text>
<text x="108" y="188.7" transform="rotate(-90 108 188.7)">PA5</text>
<text x="109.5" y="191.8" transform="rotate(-90 109.5 191.8)">42</text>
<text x="110.5" y="188.7" transform="rotate(-90 110.5 188.7)">PA6</text>
<text x="112.1" y="191.8" transform="rotate(-90 112.1 191.8)">43</text>
<text x="113.1" y="188.7" transform="rotate(-90 113.1 188.7)">PA7</text>
<text x="114.6" y="191.8" transform="rotate(-90 114.6 191.8)">44</text>
<text x="115.6" y="188.7" transform="rotate(-90 115.6 188.7)">PC4</text>
<text x="117.2" y="191.8" transform="rotate(-90 117.2 191.8)">45</text>
<text x="118.2" y="188.7" transform="rotate(-90 118.2 188.7)">PC5</text>
<text x="119.7" y="191.8" transform="rotate(-90 119.7 191.8)">46</text>
<text x="120.7" y="188.7" transform="rotate(-90 120.7 188.7)">PB0</text>
<text x="122.2" y="191.8" transform="rotate(-90 122.2 191.8)">47</text>
<text x="123.2" y="188.7" transform="rotate(-90 123.2 188.7)">PB1</text>
<text x="124.8" y="191.8" transform="rotate(-90 124.8 191.8)">48</text>
<text x="125.8" y="188.7" transform="rotate(-90 125.8 188.7)">PB2</text>
<text x="127.3" y="191.8" transform="rotate(-90 127.3 191.8)">49</text>
<text x="128.3" y="188.7" transform="rotate(-90 128.3 188.7)">PF11</text>
<text x="129.9" y="191.8" transform="rotate(-90 129.9 191.8)">50</text>
<text x="130.9" y="188.7" transform="rotate(-90 130.9 188.7)">PF12</text>
<text x="132.4" y="191.8" transform="rotate(-90 132.4 191.8)">51</text>
<text x="133.4" y="188.7" transform="rotate(-90 133.4 188.7)">VSS</text>
<text x="134.9" y="191.8" transform="rotate(-90 134.9 191.8)">52</text>
<text x="135.9" y="188.7" transform="rotate(-90 135.9 188.7)">VDD</text>
<text x="137.5" y="191.8" transform="rotate(-90 137.5 191.8)">53</text>
<text x="138.5" y="188.7" transform="rotate(-90 138.5 188.7)">PF13</text>
<text x="140" y="191.8" transform="rotate(-90 140 191.8)">54</text>
<text x="141" y="188.7" transform="rotate(-90 141 188.7)">PF14</text>
<text x="142.6" y="191.8" transform="rotate(-90 142.6 191.8)">55</text>
<text x="143.6" y="188.7" transform="rotate(-90 143.6 188.7)">PF15</text>
<text x="145.1" y="191.8" transform="rotate(-90 145.1 191.8)">56</text>
<text x="146.1" y="188.7" transform="rotate(-90 146.1 188.7)">PG0</text>
<text x="147.6" y="191.8" transform="rotate(-90 147.6 191.8)">57</text>
<text x="148.6" y="188.7" transform="rotate(-90 148.6 188.7)">PG1</text>
<text x="150.2" y="191.8" transform="rotate(-90 150.2 191.8)">58</text>
<text x="151.2" y="188.7" transform="rotate(-90 151.2 188.7)">PE7</text>
<text x="152.7" y="191.8" transform="rotate(-90 152.7 191.8)">59</text>
<text x="153.7" y="188.7" transform="rotate(-90 153.7 188.7)">PE8</text>
<text x="155.3" y="191.8" transform="rotate(-90 155.3 191.8)">60</text>
<text x="156.3" y="188.7" transform="rotate(-90 156.3 188.7)">PE9</text>
<text x="157.8" y="191.8" transform="rotate(-90 157.8 191.8)">61</text>
<text x="158.8" y="188.7" transform="rotate(-90 158.8 188.7)">VSS</text>
<text x="160.3" y="191.8" transform="rotate(-90 160.3 191.8)">62</text>
<text x="161.3" y="188.7" transform="rotate(-90 161.3 188.7)">VDD</text>
<text x="162.9" y="191.8" transform="rotate(-90 162.9 191.8)">63</text>
<text x="163.9" y="188.7" transform="rotate(-90 163.9 188.7)">PE10</text>
<text x="165.4" y="191.8" transform="rotate(-90 165.4 191.8)">64</text>
<text x="166.4" y="188.7" transform="rotate(-90 166.4 188.7)">PE11</text>
<text x="168" y="191.8" transform="rotate(-90 168 191.8)">65</text>
<text x="169" y="188.7" transform="rotate(-90 169 188.7)">PE12</text>
<text x="170.5" y="191.8" transform="rotate(-90 170.5 191.8)">66</text>
<text x="171.5" y="188.7" transform="rotate(-90 171.5 188.7)">PE13</text>
<text x="173" y="191.8" transform="rotate(-90 173 191.8)">67</text>
<text x="174" y="188.7" transform="rotate(-90 174 188.7)">PE14</text>
<text x="175.6" y="191.8" transform="rotate(-90 175.6 191.8)">68</text>
<text x="176.6" y="188.7" transform="rotate(-90 176.6 188.7)">PE15</text>
<text x="178.1" y="191.8" transform="rotate(-90 178.1 191.8)">69</text>
<text x="179.1" y="188.7" transform="rotate(-90 179.1 188.7)">PB10</text>
<text x="180.7" y="191.8" transform="rotate(-90 180.7 191.8)">70</text>
<text x="181.7" y="188.7" transform="rotate(-90 181.7 188.7)">PB11</text>
<text x="183.2" y="191.8" transform="rotate(-90 183.2 191.8)">71</text>
<text x="184.2" y="188.7" transform="rotate(-90 184.2 188.7)">Vcap_1</text>
<text x="185.7" y="191.8" transform="rotate(-90 185.7 191.8)">72</text>
<text x="186.7" y="188.7" transform="rotate(-90 186.7 188.7)">VDD</text>
</g>
<g font-size="2.2" fill="#000080">
<text x="385.9" y="9.3">GND</text>
<text x="369.4" y="19.5">GND</text>
<text x="390.9" y="20.9">C29</text>
<text x="87.4" y="37.2">GND</text>
<text x="101.3" y="41.2">C25</text>
<text x="137.7" y="41.6" transform="rotate(-90 137.7 41.6)">GND</text>
<text x="163.1" y="41.6" transform="rotate(-90 163.1 41.6)">GND</text>
<text x="368" y="36.1">C28</text>
<text x="387.1" y="38.5">GND</text>
<text x="87.6" y="47.4">VCC33</text>
<text x="127.6" y="44" transform="rotate(-90 127.6 44)">VCC33</text>
<text x="129.3" y="43.7">C20</text>
<text x="153" y="44" transform="rotate(-90 153 44)">VCC33</text>
<text x="154.7" y="43.7">C19</text>
<text x="370.6" y="47.4">GND</text>
<text x="113.6" y="61.9" transform="rotate(-90 113.6 61.9)">GND</text>
<text x="114" y="71.7">R11</text>
<text x="382" y="78">RST_ML</text>
<text x="383.3" y="83.1">R9</text>
<text x="236.2" y="86.8">VCC33</text>
<text x="384.8" y="86.8">VCC33</text>
<text x="237.2" y="90.7">C18</text>
<text x="380.7" y="95.8">R10</text>
<text x="392.2" y="94.5">STATE_ML</text>
<text x="225.8" y="99.6">C26</text>
<text x="238.6" y="96.9">GND</text>
<text x="411.3" y="98.2">GND</text>
<text x="131.8" y="106">ML</text>
<text x="238.6" y="103.3">GND</text>
<text x="378.4" y="102">VCC33</text>
<text x="223.5" y="119.8">VCC33</text>
<text x="44.2" y="124.9">GND</text>
<text x="233.4" y="123.8">C17</text>
<text x="58.2" y="128.8">C12</text>
<text x="234.7" y="130">GND</text>
<text x="44.4" y="135">VCC33</text>
<text x="232.4" y="147.7">VCC33</text>
<text x="44.2" y="154.1">GND</text>
<text x="233.4" y="151.7">C16</text>
<text x="58.2" y="158">C21</text>
<text x="234.7" y="157.9">GND</text>
<text x="44.4" y="164.2">VCC33</text>
<text x="44.2" y="169.3">GND</text>
<text x="44.2" y="173.1">GND GND</text>
<text x="46.7" y="182.2">C23</text>
<text x="53.1" y="182.2">C22</text>
<text x="36.8" y="189.6">VCC33</text>
<text x="107.2" y="204.2" transform="rotate(-90 107.2 204.2)">R12</text>
<text x="112.3" y="204.2" transform="rotate(-90 112.3 204.2)">R13</text>
<text x="131.8" y="219">C14</text>
<text x="157.2" y="219">C15</text>
<text x="178.8" y="221.5">C27</text>
<text x="189" y="219">C24</text>
<text x="130.1" y="232.1" transform="rotate(-90 130.1 232.1)">GND</text>
<text x="140.3" y="232" transform="rotate(-90 140.3 232)">VCC33</text>
<text x="155.5" y="232.1" transform="rotate(-90 155.5 232.1)">GND</text>
<text x="165.7" y="232" transform="rotate(-90 165.7 232)">VCC33</text>
<text x="187.3" y="232" transform="rotate(-90 187.3 232)">VCC33</text>
<text x="197.4" y="232.1" transform="rotate(-90 197.4 232.1)">GND</text>
<text x="98.8" y="234.2">C13</text>
<text x="175.8" y="237.2" transform="rotate(-90 175.8 237.2)">GND</text>
<text x="97.1" y="247.3" transform="rotate(-90 97.1 247.3)">GND</text>
<text x="107.2" y="247.2" transform="rotate(-90 107.2 247.2)">VCC33</text>
</g>
<g font-size="2.2" fill="#00f">
<text x="388.4" y="23.4">16pF</text>
<text x="399.8" y="25.8">CLK_ML_OUT</text>
<text x="349.5" y="30.9">CLK_ML_IN</text>
<text x="375.7" y="34.9">25MHz</text>
<text x="368" y="38.7">16pF</text>
<text x="101.3" y="43.7">100nF</text>
<text x="129.3" y="51.4">100nF</text>
<text x="154.7" y="51.4">100nF</text>
<text x="177.1" y="65.6" transform="rotate(-90 177.1 65.6)">MOSI_ML</text>
<text x="179.6" y="65.6" transform="rotate(-90 179.6 65.6)">MISO_ML</text>
<text x="182.2" y="65.6" transform="rotate(-90 182.2 65.6)">SCK_ML</text>
<text x="184.7" y="65.6" transform="rotate(-90 184.7 65.6)">CS_ML</text>
<text x="187.3" y="65.6" transform="rotate(-90 187.3 65.6)">SWCLK_ML</text>
<text x="113.6" y="74.7" transform="rotate(-90 113.6 74.7)">10K</text>
<text x="403.6" y="76.6">NRST_ML</text>
<text x="382.8" y="83.6" transform="rotate(-90 382.8 83.6)">10K</text>
<text x="60.6" y="90.6">ST_LED_ML</text>
<text x="237.2" y="93.3">100nF</text>
<text x="210.6" y="98.2">SWDIO_ML</text>
<text x="353.9" y="98.2">ST_LED_ML</text>
<text x="380.7" y="98.4">330</text>
<text x="225.8" y="107.2">2.2uF</text>
<text x="390.9" y="104.7">XL-2020RGBC-2812B</text>
<text x="130.6" y="112.3">STM32H743ZIT6</text>
<text x="58.2" y="131.4">100nF</text>
<text x="233.4" y="126.3">100nF</text>
<text x="58.7" y="149">CLK_ML_OUT</text>
<text x="61.2" y="146.5">CLK_ML_IN</text>
<text x="62.9" y="151.5">NRST_ML</text>
<text x="233.4" y="154.2">100nF</text>
<text x="58.2" y="160.6">100nF</text>
<text x="46.7" y="186">1uF</text>
<text x="53.1" y="186">100nF</text>
<text x="108.5" y="199.1" transform="rotate(-90 108.5 199.1)">33</text>
<text x="113.6" y="199.1" transform="rotate(-90 113.6 199.1)">33</text>
<text x="106" y="226.4" transform="rotate(-90 106 226.4)">CS_ML_NAV</text>
<text x="108.5" y="227.9" transform="rotate(-90 108.5 227.9)">SCK_ML_NAV</text>
<text x="131.8" y="226.6">100nF</text>
<text x="157.2" y="226.6">100nF</text>
<text x="178.8" y="224.1">2.2uF</text>
<text x="189" y="226.6">100nF</text>
<text x="111.1" y="229" transform="rotate(-90 111.1 229)">MISO_ML_NAV</text>
<text x="113.6" y="229" transform="rotate(-90 113.6 229)">MOSI_ML_NAV</text>
<text x="98.8" y="241.9">100nF</text>
</g>
<text font-size="1.5" fill="#000080" x="375.7" y="22.3">CLK_ML</text>
</svg>
